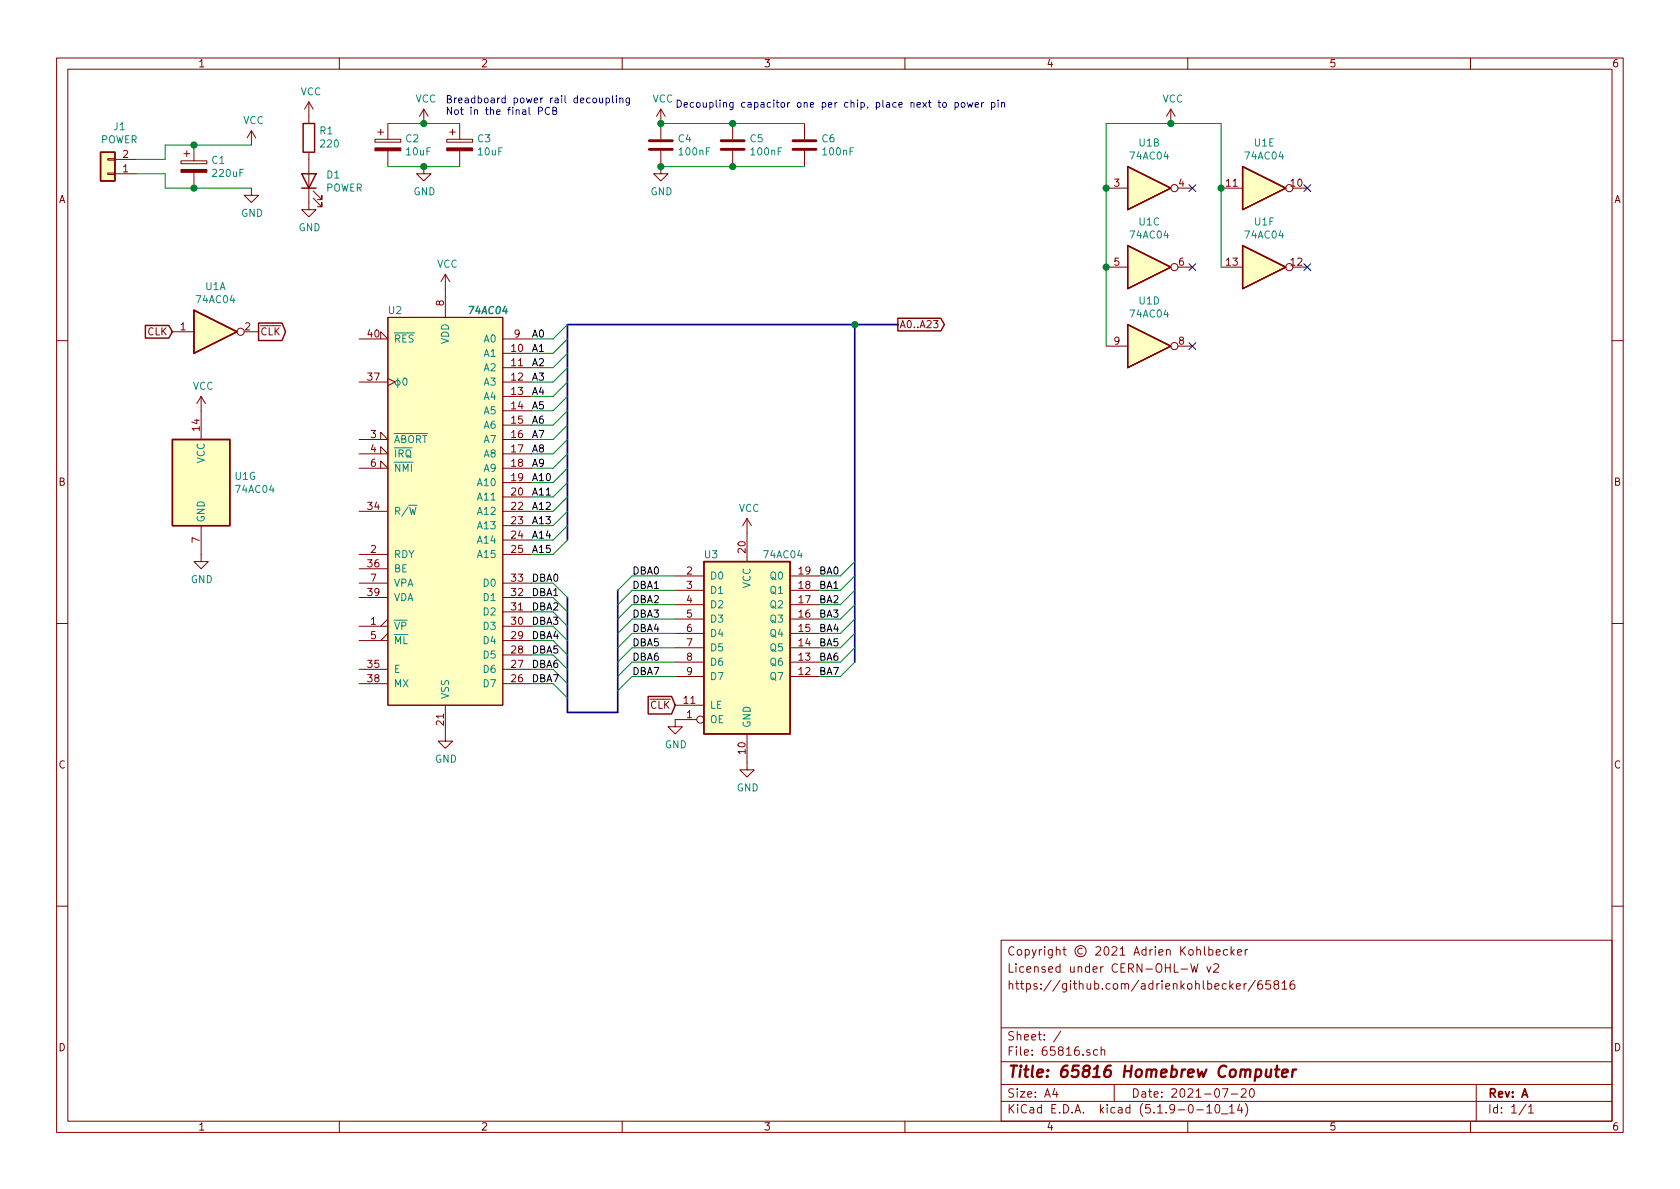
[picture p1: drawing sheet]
<svg xmlns="http://www.w3.org/2000/svg" width="297mm" height="210mm" viewBox="0 0 297 210" stroke-linecap="round" stroke-linejoin="round" font-family="sans-serif">
<g fill="none" stroke="#840000" stroke-width=".18">
<path d="M10 10.3h277v189.9h-277zM12 12.2h273v186.1h-273zM54.6 18v3.8M54.6 18l-.8 1.3M54.6 18l.8 1.3M60 10.3v1.9M74.9 19.3l-.7 1.3M74.9 19.3v2.5M74.9 19.3l.8 1.3M110 10.3v1.9M116.8 19.3v5.3M116.8 19.3l-.7 1.3"/>
<path d="M116.8 19.3l.8 1.3M160 10.3v1.9M207 19.3l-.8 1.3M207 19.3v2.5M207 19.3l.8 1.3M210 10.3v1.9M260 10.3v1.9M19 28.1h1.3v.2h-1.3zM19 30.6h1.3v.3h-1.3zM20.3 30.7h3.8M20.3 28.2h3.8M32 28.4h4.6v.6h-4.6z"/>
<path d="M32.5 27.2h1M33 26.7v1M34.3 25.6v2.8M34.3 30.5v2.8M44.4 33.3v1.2h1.3l-1.3 1.3-1.2-1.3h1.2M44.4 23.1l-.7 1.3M44.4 23.1v2.5M44.4 23.1l.8 1.3M54.6 26.9v10.2h1.3l-1.3 1.2-1.3-1.2h1.3M55.4 35l1.5 1.6v-.8v.8h-.8M55.4 33.8l1.5 1.5v-.8v.8h-.8M66.3 24.6h4.6v.5h-4.6z"/>
<path d="M66.8 23.4h1M67.3 22.9v1M68.6 21.8v2.8M68.6 26.7v2.8M74.9 29.5v1.2h1.3l-1.3 1.3-1.2-1.3h1.2M79 24.6h4.6v.5h-4.6zM79.5 23.4h1M80 22.9v1M81.3 21.8v2.8M81.3 26.7v2.8M116.8 26.7v4h1.3l-1.3 1.3-1.2-1.3h1.2M129.5 21.8v2.8"/>
<path d="M129.5 26.7v2.8M142.2 21.8v2.8M142.2 26.7v2.8M195.6 33.3h3.8M208.3 33.3h2.5M215.9 33.3h3.8M228.6 33.3h2.5M30.5 58.7h3.8M43.2 58.7h2.5M63.5 59.9h5.1l-1.3-1.2v1.2M68.6 56.1h20.3v68.6h-20.3zM78.7 48.5v7.6"/>
<path d="M78.7 48.5l-.7 1.3M78.7 48.5l.8 1.3M88.9 59.9h5.1M195.6 47.2h3.8M208.3 47.2h2.5M215.9 47.2h3.8M228.6 47.2h2.5M10 60.2h2M35.6 70.1l-.8 1.3M35.6 70.1v7.6M35.6 70.1l.7 1.3M63.5 77.7h5.1l-1.3-1.3v1.3"/>
<path d="M63.5 67.6h5.1M68.6 66.9l1.2 .7-1.2 .6M88.9 62.5h5.1M88.9 65h5.1M88.9 67.6h5.1M88.9 70.1h5.1M88.9 72.6h5.1M88.9 75.2h5.1M88.9 77.7h5.1M195.6 61.2h3.8M208.3 61.2h2.5M285 60.2h2"/>
<path d="M35.6 93v6.3h1.2l-1.2 1.3-1.3-1.3h1.3M63.5 80.3h5.1l-1.3-1.3v1.3M63.5 82.8h5.1l-1.3-1.3v1.3M63.5 98h5.1M63.5 90.4h5.1M88.9 80.3h5.1M88.9 82.8h5.1M88.9 85.3h5.1M88.9 98h5.1M88.9 87.9h5.1M88.9 90.4h5.1M88.9 93h5.1"/>
<path d="M88.9 95.5h5.1M132.1 91.7v7.6M132.1 91.7l-.8 1.3M132.1 91.7l.7 1.3M10 110.3h2M63.5 110.7h5.1M63.5 118.4h5.1M63.5 113.3h5.1M63.5 105.7h5.1M63.5 103.1h5.1M63.5 100.6h5.1M68.6 109.5l-1.3 1.2"/>
<path d="M68.6 112l-1.3 1.3M88.9 110.7h5.1M88.9 118.4h5.1M88.9 115.8h5.1M88.9 113.3h5.1M88.9 108.2h5.1M88.9 105.7h5.1M88.9 103.1h5.1M119.4 119.6h5.1M119.4 117.1h5.1M119.4 114.5h5.1M119.4 112h5.1"/>
<path d="M119.4 109.5h5.1M119.4 106.9h5.1M119.4 104.4h5.1M119.4 101.8h5.1M139.7 119.6h5.1M139.7 117.1h5.1M139.7 114.5h5.1M139.7 112h5.1M139.7 109.5h5.1M139.7 106.9h5.1M139.7 104.4h5.1M139.7 101.8h5.1"/>
<path d="M285 110.3h2M63.5 120.9h5.1M78.7 124.7v6.4h1.3l-1.3 1.2-1.2-1.2h1.2M88.9 120.9h5.1M119.4 124.7h5.1M123.2 127.2h-3.8v1.3h1.2l-1.2 1.3-1.3-1.3h1.3M132.1 129.8v6.3h1.2l-1.2 1.3-1.3-1.3h1.3M10 160.2h2M177 166.3h108v32h-108zM208.8 171.4h1.2M210.5 170.4l.4 1.5 .3-1 .3 1 .3-1.5M213 167.4v1.3l.2 .2"/>
<path d="M213.4 170.9l.3 1 .4-1M213.7 168l.5-.1 .3 .3-.1 .6-.2 .1-.5-.1M213.7 167.4v1.5M214.6 170.6l.2-.2h.4l.2 .2 .1 .3-1 1h1M215 168.4l.7-.1v-.3l-.5-.1-.2 .2 .1 .7h.6M217 168l-.4-.1-.3 .3 .1 .6 .2 .1 .4-.1M217.6 174.4l.4 .5M217.7 167.4v1.5M217.8 168.3l.4 .6M218 173.9l-.6 .6M218.2 167.9l-.5 .6M218.6 174.4l.7-.1v-.3l-.5-.1-.2 .2 .1 .7h.6"/>
<path d="M218.8 168.4l.7-.1v-.3l-.5-.1-.2 .2 .1 .7h.6M220 173.9v1M220.2 167.9v1M220.4 173.9l-.3 .1-.1 .2M220.6 167.9l-.4 .3M221.9 173.3l-1.2 2M223.1 173.4a.59 .59 0 0 0-.7 .7l.1 .7 .2 .1 .5-.1v-.5l-.1-.2-.4-.1-.3 .3M224.6 173.4h-.7l-.1 .7 .2-.1 .5 .1 .2 .2-.1 .5-.2 .1-.6-.1M225.5 174.1l-.2-.2v-.3a.48 .48 0 0 1 .7 0v.4l-.7 .2-.1 .4 .3 .3h.3l.3-.3-.1-.4-.2-.1M226.7 173.9l.4-.5v1.5M226.7 174.9h.8M228.8 173.4a.59 .59 0 0 0-.7 .7l.1 .7 .2 .1 .5-.1 .1-.5-.2-.2-.4-.1-.3 .3"/>
<path d="M285 160.2h2M60 198.3v1.9M110 198.3v1.9M160 198.3v1.9M177 194.8h108M177 191.8h108M177 187.8h108M177 181.8h108M186.5 192.5l-.4 1h1M186.8 193v1M187.6 182.3l-1.3 2M192.7 185.7l-.4-.1-.2 .2 .1 .2 .5 .2v.3h-.6"/>
<path d="M194.1 185.7l-.5-.1-.3 .3 .2 .6h.6M194.7 185.7l.2-.1 .4 .1v.9M194.7 185.1v1.5M197 191.8v3M210 198.3v1.9M211.6 196.3h1.2M213.4 195.8l.4-.5v1.5M213.4 196.8h.8M215 195.4l.3-.1a.94 .94 0 0 1 0 1.5 .8 .8 0 0 1-.6-.6 .8 .8 0 0 1 .3-.8zM216 197h1.1M216.1 192.5h1l-.6 1.5M217.4 195.8l.4-.5v1.5"/>
<path d="M217.4 196.8h.8M217.7 193.5h1.1M219.2 195.2l-.4 1.1h.9M219.5 192.7l.2-.2h.3l.3 .2v.3v.2l-.9 .8h.9M219.5 195.8v1M220.2 195.1a1.71 1.71 0 0 1 0 2.3M221.1 192.6l.2-.1a.8 .8 0 0 1 .5 .8 .8 .8 0 0 1-.5 .7 1 1 0 0 1-.2-1.4zM260 198.3v1.9M261 191.8v6.5M269.8 195.2l-1.2 2M270.3 195.8l.4-.5v1.5M270.3 196.8h.8"/>
<circle cx="207.6" cy="33.3" r=".63"/>
<circle cx="228" cy="33.3" r=".63"/>
<circle cx="42.5" cy="58.7" r=".63"/>
<circle cx="207.6" cy="47.2" r=".63"/>
<circle cx="228" cy="47.2" r=".63"/>
<circle cx="207.6" cy="61.2" r=".63"/>
<circle cx="123.8" cy="127.2" r=".63"/>
</g>
<path d="M223.9 189.1v1.2a.59 .59 0 0 0 .7 0M224.8 189.1l-.2 1.3M225.5 189.1h.7M225.8 188.4l-.2 1.8 .1 .1 .3 .1M226.7 189.8l1-.2-.1-.4h-.7l-.3 1 .3 .2 .6-.1M228.6 189.1l-.2 1.3M229.2 189.1a.55 .55 0 0 0-.7 .4" fill="none" stroke="#840000" stroke-width=".41"/>
<g fill="#ffffc2" stroke="#ffffc2" stroke-width=".18">
<path d="M17.8 26.9h2.5v5.1h-2.5z"/>
<path d="M219.7 43.4l7.6 3.8-7.6 3.8z"/>
<path d="M219.7 29.5l7.6 3.8-7.6 3.8z"/>
<path d="M199.4 57.4l7.6 3.8-7.6 3.8z"/>
<path d="M199.4 43.4l7.6 3.8-7.6 3.8z"/>
<path d="M199.4 29.5l7.6 3.8-7.6 3.8z"/>
<path d="M30.5 77.7h10.1v15.3h-10.1z"/>
<path d="M68.6 56.1h20.3v68.6h-20.3z"/>
<path d="M124.5 99.3h15.2v30.5h-15.2z"/>
<path d="M34.3 54.9l7.6 3.8-7.6 3.8z"/>
</g>
<g fill="none" stroke="#840000" stroke-width=".25">
<path d="M17.8 26.9h2.5v5.1h-2.5zM53.3 30.7h2.6l-1.3 2.6zM53.3 33.3h2.6M53.6 21.8h2v5.1h-2zM199.4 29.5l7.6 3.8-7.6 3.8zM219.7 29.5l7.6 3.8-7.6 3.8zM25.7 57.6h4.1l.7 1.1-.7 1.1h-4.1zM34.3 54.9l7.6 3.8-7.6 3.8zM45.7 57.1h4.2l.6 1.6-.6 1.5h-4.2zM158.7 56.3h7.6l.7 1.1-.7 1.1h-7.6zM199.4 57.4l7.6 3.8-7.6 3.8zM199.4 43.4l7.6 3.8-7.6 3.8z"/>
<path d="M219.7 43.4l7.6 3.8-7.6 3.8zM30.5 77.7h10.1v15.3h-10.1zM124.5 99.3h15.2v30.5h-15.2zM114.6 123.2h4.1l.7 1.5-.7 1.6h-4.1z"/>
</g>
<g fill="#840000" stroke="#840000" stroke-width=".18">
<path d="M32 30h4.6v.5h-4.6z"/>
<path d="M66.3 26.2h4.6v.5h-4.6z"/>
<path d="M79 26.2h4.6v.5h-4.6z"/>
</g>
<path d="M114.8 26.4h4.1M114.8 24.9h4.1M127.5 26.4h4.1M127.5 24.9h4.1M140.2 26.4h4.1M140.2 24.9h4.1" fill="none" stroke="#840000" stroke-width=".51"/>
<path d="M71.3 67l.2-.2a.67 .67 0 0 1 .5 .7 .67 .67 0 0 1-.5 .6l-.3-.5zM72.3 89.4h1.4" fill="none" stroke="#008484" stroke-width=".18"/>
<path d="M151.1 57.4v59.7M158.7 57.4h-58.4v38.1M109.2 104.4v21.6h-8.9v-20.3" fill="none" stroke="#000084" stroke-width=".3"/>
<g fill="none" stroke="#008400" stroke-width=".18">
<path d="M24.1 30.7h5.1v2.6h15.2M44.4 25.6h-15.2v2.6h-5.1M68.6 21.8h12.7M68.6 29.5h12.7M116.8 21.8h25.4M116.8 29.5h25.4M100.3 57.4l-2.5 2.5h-3.8M100.3 59.9l-2.5 2.6h-3.8M215.9 47.2v-25.4h-20.3v39.4M100.3 67.6l-2.5 2.5h-3.8M100.3 77.7l-2.5 2.6h-3.8M100.3 75.2l-2.5 2.5h-3.8"/>
<path d="M100.3 72.6l-2.5 2.6h-3.8M100.3 70.1l-2.5 2.5h-3.8M100.3 65l-2.5 2.6h-3.8M100.3 62.5l-2.5 2.5h-3.8M100.3 95.5l-2.5 2.5h-3.8M100.3 93l-2.5 2.5h-3.8M100.3 90.4l-2.5 2.6h-3.8M100.3 87.9l-2.5 2.5h-3.8M100.3 85.3l-2.5 2.6h-3.8M100.3 82.8l-2.5 2.5h-3.8M100.3 80.3l-2.5 2.5h-3.8M151.1 99.3l-2.5 2.5h-3.8"/>
<path d="M94 103.1h3.8l2.5 2.6M94 105.7h3.8l2.5 2.5M94 108.2h3.8l2.5 2.5M94 110.7h3.8l2.5 2.6M94 113.3h3.8l2.5 2.5M94 115.8h3.8l2.5 2.6M94 118.4h3.8l2.5 2.5M119.4 119.6h-7.6l-2.6 2.6M119.4 101.8h-7.6l-2.6 2.6M119.4 104.4h-7.6l-2.6 2.5M119.4 106.9h-7.6l-2.6 2.6M119.4 109.5h-7.6l-2.6 2.5"/>
<path d="M119.4 112h-7.6l-2.6 2.5M119.4 114.5h-7.6l-2.6 2.6M119.4 117.1h-7.6l-2.6 2.5M151.1 117.1l-2.5 2.5h-3.8M151.1 101.8l-2.5 2.6h-3.8M151.1 104.4l-2.5 2.5h-3.8M151.1 106.9l-2.5 2.6h-3.8M151.1 109.5l-2.5 2.5h-3.8M151.1 112l-2.5 2.5h-3.8M151.1 114.5l-2.5 2.6h-3.8M94 120.9h3.8l2.5 2.5"/>
</g>
<g fill="none" stroke="#0000c2" stroke-width=".18">
<path d="M95.2 19.6h.6l.1-.5-.2-.1h-.5v1.2M97.2 19.1a.6 .6 0 0 0-.8 .4 .6 .6 0 0 0 .6 .7l.2-.1M97.7 19.6l.6-.1 .1-.2-.1-.2-.6-.1v1.2h.5l.2-.1 .1-.3-.4-.2M106 17.3l.1 .8 .3 .1 .2-.1M106.6 17.3v.9M107.2 17.4l.3-.1 .3 .3-.2 .5h-.4M107.2 17.3v1.3M108.3 16.9v1.1l.2 .2M109 16.9v.1M109 17.3v.9M109.6 17.5l.2-.2 .3 .1v.8M109.6 17.3v.9"/>
<path d="M111.3 17.3l-.1 1.2-.2 .1-.3-.1M111.3 17.4l-.4-.1-.2 .3 .1 .5h.5M165.8 18.1h.5M166 17.7v1.1l.3 .2M166.7 18.3l.2-.2 .4 .2v.4l-.1 .2-.3 .1-.2-.2zM168.9 18.2l.3-.1 .3 .3-.2 .5h-.4M168.9 18.1v1.3M170.1 18.2l.3-.1 .2 .3-.1 .5-.3 .1-.2-.2zM171 18.1l.3 .9 .2-.6 .3 .6 .2-.9M172.4 18.5l.6-.1v-.2l-.4-.1-.2 .2 .1 .6h.5M173.6 18.1v.9M173.9 18.1l-.3 .3"/>
<path d="M175.3 18.2l.4-.1 .2 .3-.1 .5h-.5M175.3 18.1v1.3M176.5 17.7v.1M176.5 18.1v.9M177.1 18.3l.2-.2 .3 .1v.8M177.1 18.1v.9"/>
</g>
<g fill="#008400" stroke="#008400" stroke-width=".25">
<circle cx="34.3" cy="25.6" r=".51"/>
<circle cx="195.6" cy="33.3" r=".51"/>
<circle cx="129.5" cy="29.5" r=".51"/>
<circle cx="195.6" cy="47.2" r=".51"/>
<circle cx="116.8" cy="29.5" r=".51"/>
<circle cx="215.9" cy="33.3" r=".51"/>
<circle cx="129.5" cy="21.8" r=".51"/>
<circle cx="116.8" cy="21.8" r=".51"/>
<circle cx="207" cy="21.8" r=".51"/>
<circle cx="34.3" cy="33.3" r=".51"/>
<circle cx="74.9" cy="21.8" r=".51"/>
<circle cx="151.1" cy="57.4" r=".51"/>
<circle cx="74.9" cy="29.5" r=".51"/>
</g>
<path d="M210.2 32.7l1.2 1.2M211.4 32.7l-1.2 1.2M230.5 32.7l1.2 1.2M231.7 32.7l-1.2 1.2M210.2 46.6l1.2 1.2M211.4 46.6l-1.2 1.2M230.5 46.6l1.2 1.2M231.7 46.6l-1.2 1.2M210.2 60.6l1.2 1.2M211.4 60.6l-1.2 1.2" fill="none" stroke="#000084" stroke-width=".18"/>
<text font-size="2.8" fill="#840000" x="178" y="190.5">Title: 65816 Homebrew Computer</text>
<g font-size="2.1" fill="#840000">
<text x="178" y="172">Licensed under CERN-OHL-W v2</text>
<text x="178" y="169">Copyright © 2021 Adrien Kohlbecker</text>
<text x="178" y="175">https://github.com/adrienkohlbecker/65816</text>
<text x="178" y="184">Sheet: /</text>
<text x="178" y="186.7">File: 65816.sch</text>
<text x="178" y="196.9">KiCad E.D.A. kicad (5.1.9-0-10_14)</text>
<text x="178" y="194.1">Size: A4</text>
<text x="200" y="194.1">Date: 2021-07-20</text>
<text x="263" y="194.1">Rev: A</text>
<text x="263" y="196.9">Id: 1/1</text>
</g>
<g font-size="1.8" fill="#840000">
<text x="35" y="11.9">1</text>
<text x="85" y="11.9">2</text>
<text x="135" y="11.9">3</text>
<text x="185" y="11.9">4</text>
<text x="235" y="11.9">5</text>
<text x="285" y="11.9">6</text>
<text x="21.7" y="27.9">2</text>
<text x="10.4" y="35.9">A</text>
<text x="21.7" y="30.5">1</text>
<text x="197" y="33">3</text>
<text x="208.4" y="33">4</text>
<text x="216.8" y="33">11</text>
<text x="228.3" y="33">10</text>
<text x="285.4" y="35.9">A</text>
<text x="197" y="47">5</text>
<text x="208.4" y="47">6</text>
<text x="216.8" y="47">13</text>
<text x="228.3" y="47">12</text>
<text x="26.1" y="59.3">CLK</text>
<text x="31.9" y="58.4">1</text>
<text x="43.3" y="58.4">2</text>
<text x="46" y="59.3">CLK</text>
<text x="65.1" y="59.7">40</text>
<text x="78.5" y="54.1" transform="rotate(-90 78.5 54.1)">8</text>
<text x="91" y="59.7">9</text>
<text x="159" y="58">A0..A23</text>
<text x="90.5" y="62.2">10</text>
<text x="90.5" y="64.8">11</text>
<text x="197" y="61">9</text>
<text x="208.4" y="61">8</text>
<text x="65.1" y="67.3">37</text>
<text x="90.5" y="67.3">12</text>
<text x="90.5" y="69.8">13</text>
<text x="35.3" y="76.1" transform="rotate(-90 35.3 76.1)">14</text>
<text x="65.6" y="77.5">3</text>
<text x="90.5" y="72.4">14</text>
<text x="90.5" y="74.9">15</text>
<text x="90.5" y="77.5">16</text>
<text x="65.6" y="80">4</text>
<text x="65.6" y="82.5">6</text>
<text x="90.5" y="80">17</text>
<text x="90.5" y="82.5">18</text>
<text x="10.4" y="85.9">B</text>
<text x="90.5" y="85.1">19</text>
<text x="90.5" y="87.6">20</text>
<text x="285.4" y="85.9">B</text>
<text x="35.3" y="96" transform="rotate(-90 35.3 96)">7</text>
<text x="65.1" y="90.2">34</text>
<text x="90.5" y="90.2">22</text>
<text x="90.5" y="92.7">23</text>
<text x="90.5" y="95.2">24</text>
<text x="65.1" y="100.3">36</text>
<text x="65.6" y="97.8">2</text>
<text x="90.5" y="97.8">25</text>
<text x="121.4" y="101.6">2</text>
<text x="131.8" y="97.7" transform="rotate(-90 131.8 97.7)">20</text>
<text x="141.3" y="101.6">19</text>
<text x="65.1" y="105.4">39</text>
<text x="65.6" y="102.9">7</text>
<text x="90.5" y="107.9">31</text>
<text x="90.5" y="105.4">32</text>
<text x="90.5" y="102.9">33</text>
<text x="121.4" y="104.1">3</text>
<text x="121.4" y="106.7">4</text>
<text x="141.3" y="106.7">17</text>
<text x="141.3" y="104.1">18</text>
<text x="65.6" y="110.5">1</text>
<text x="65.6" y="113">5</text>
<text x="90.5" y="113">29</text>
<text x="90.5" y="110.5">30</text>
<text x="121.4" y="109.2">5</text>
<text x="121.4" y="111.8">6</text>
<text x="141.3" y="111.8">15</text>
<text x="141.3" y="109.2">16</text>
<text x="65.1" y="118.1">35</text>
<text x="90.5" y="118.1">27</text>
<text x="90.5" y="115.6">28</text>
<text x="121.4" y="114.3">7</text>
<text x="121.4" y="116.8">8</text>
<text x="121.4" y="119.4">9</text>
<text x="141.3" y="119.4">12</text>
<text x="141.3" y="116.8">13</text>
<text x="141.3" y="114.3">14</text>
<text x="65.1" y="120.6">38</text>
<text x="90.5" y="120.6">26</text>
<text x="115" y="125.3">CLK</text>
<text x="121" y="124.5">11</text>
<text x="78.5" y="128.2" transform="rotate(-90 78.5 128.2)">21</text>
<text x="121.4" y="127">1</text>
<text x="10.4" y="135.9">C</text>
<text x="131.8" y="133.3" transform="rotate(-90 131.8 133.3)">10</text>
<text x="285.4" y="135.9">C</text>
<text x="10.4" y="185.9">D</text>
<text x="285.4" y="185.9">D</text>
<text x="35" y="199.9">1</text>
<text x="85" y="199.9">2</text>
<text x="135" y="199.9">3</text>
<text x="185" y="199.9">4</text>
<text x="235" y="199.9">5</text>
<text x="285" y="199.9">6</text>
</g>
<g font-size="1.8" fill="#008484">
<text x="53.1" y="16.9">VCC</text>
<text x="20.2" y="23">J1</text>
<text x="43" y="21.9">VCC</text>
<text x="56.6" y="23.8">R1</text>
<text x="73.5" y="18.1">VCC</text>
<text x="115.4" y="18.1">VCC</text>
<text x="205.5" y="18.1">VCC</text>
<text x="17.8" y="25.3">POWER</text>
<text x="37.5" y="29">C1</text>
<text x="56.8" y="26.1">220</text>
<text x="71.8" y="25.2">C2</text>
<text x="71.9" y="27.5">10uF</text>
<text x="84.5" y="25.2">C3</text>
<text x="84.6" y="27.5">10uF</text>
<text x="120" y="25.2">C4</text>
<text x="120.2" y="27.5">100nF</text>
<text x="132.7" y="25.2">C5</text>
<text x="132.9" y="27.5">100nF</text>
<text x="145.4" y="25.2">C6</text>
<text x="145.6" y="27.5">100nF</text>
<text x="200" y="28.2">74AC04</text>
<text x="201.4" y="25.9">U1B</text>
<text x="220.3" y="28.2">74AC04</text>
<text x="221.8" y="25.9">U1E</text>
<text x="37.7" y="31.3">220uF</text>
<text x="57.6" y="33.9">POWER</text>
<text x="57.8" y="31.6">D1</text>
<text x="73.1" y="34.5">GND</text>
<text x="115" y="34.5">GND</text>
<text x="42.6" y="38.3">GND</text>
<text x="52.8" y="40.9">GND</text>
<text x="201.4" y="39.9">U1C</text>
<text x="221.8" y="39.9">U1F</text>
<text x="77.3" y="47.3">VCC</text>
<text x="200" y="42.2">74AC04</text>
<text x="220.3" y="42.2">74AC04</text>
<text x="34.9" y="53.6">74AC04</text>
<text x="36.3" y="51.3">U1A</text>
<text x="201.4" y="53.8">U1D</text>
<text x="68.7" y="55.5">U2</text>
<text x="83.1" y="55.5">74AC04</text>
<text x="200" y="56.2">74AC04</text>
<text x="69.6" y="60.6">RES</text>
<text x="79.4" y="60.9" transform="rotate(-90 79.4 60.9)">VDD</text>
<text x="85.6" y="63.1">A1</text>
<text x="85.6" y="65.7">A2</text>
<text x="85.6" y="60.6">A0</text>
<text x="34.1" y="68.9">VCC</text>
<text x="69.6" y="68.2">0</text>
<text x="85.6" y="68.2">A3</text>
<text x="85.6" y="70.7">A4</text>
<text x="85.6" y="73.3">A5</text>
<text x="85.6" y="75.8">A6</text>
<text x="36.2" y="82" transform="rotate(-90 36.2 82)">VCC</text>
<text x="69.6" y="78.4">ABORT</text>
<text x="69.6" y="80.9">IRQ</text>
<text x="69.6" y="83.4">NMI</text>
<text x="85.6" y="78.4">A7</text>
<text x="85.6" y="80.9">A8</text>
<text x="85.6" y="83.4">A9</text>
<text x="41.6" y="84.9">U1G</text>
<text x="41.8" y="87.2">74AC04</text>
<text x="84.6" y="86">A10</text>
<text x="84.6" y="88.5">A11</text>
<text x="36.2" y="92.5" transform="rotate(-90 36.2 92.5)">GND</text>
<text x="69.6" y="91.1">R/W</text>
<text x="84.6" y="91.1">A12</text>
<text x="84.6" y="93.6">A13</text>
<text x="130.6" y="90.5">VCC</text>
<text x="69.6" y="98.7">RDY</text>
<text x="69.6" y="101.2">BE</text>
<text x="84.6" y="96.1">A14</text>
<text x="84.6" y="98.7">A15</text>
<text x="124.6" y="98.7">U3</text>
<text x="135.2" y="98.7">74AC04</text>
<text x="33.7" y="103.1">GND</text>
<text x="69.6" y="106.3">VDA</text>
<text x="69.6" y="103.8">VPA</text>
<text x="85.6" y="106.3">D1</text>
<text x="85.6" y="103.8">D0</text>
<text x="125.5" y="102.5">D0</text>
<text x="125.5" y="105">D1</text>
<text x="125.5" y="107.6">D2</text>
<text x="132.7" y="104.1" transform="rotate(-90 132.7 104.1)">VCC</text>
<text x="136.3" y="107.6">Q2</text>
<text x="136.3" y="105">Q1</text>
<text x="136.3" y="102.5">Q0</text>
<text x="69.6" y="111.4">VP</text>
<text x="69.6" y="113.9">ML</text>
<text x="85.6" y="113.9">D4</text>
<text x="85.6" y="111.4">D3</text>
<text x="85.6" y="108.8">D2</text>
<text x="125.5" y="110.1">D3</text>
<text x="125.5" y="112.6">D4</text>
<text x="136.3" y="112.6">Q4</text>
<text x="136.3" y="110.1">Q3</text>
<text x="69.6" y="119">E</text>
<text x="85.6" y="119">D6</text>
<text x="85.6" y="116.5">D5</text>
<text x="125.5" y="115.2">D5</text>
<text x="125.5" y="117.7">D6</text>
<text x="136.3" y="117.7">Q6</text>
<text x="136.3" y="115.2">Q5</text>
<text x="69.6" y="121.5">MX</text>
<text x="79.4" y="123.7" transform="rotate(-90 79.4 123.7)">VSS</text>
<text x="85.6" y="121.5">D7</text>
<text x="125.5" y="125.3">LE</text>
<text x="125.5" y="120.3">D7</text>
<text x="136.3" y="120.3">Q7</text>
<text x="125.5" y="127.9">OE</text>
<text x="132.7" y="128.8" transform="rotate(-90 132.7 128.8)">GND</text>
<text x="76.9" y="134.9">GND</text>
<text x="117.6" y="132.3">GND</text>
<text x="130.3" y="139.9">GND</text>
</g>
<g font-size="1.8" fill="#0000c2">
<text x="78.7" y="18.3">Breadboard power rail decoupling</text>
<text x="78.7" y="20.3">Not in the final PCB</text>
<text x="119.4" y="19">Decoupling capacitor one per chip, place next to power pin</text>
</g>
<g font-size="1.8">
<text x="94" y="59.7">A0</text>
<text x="94" y="64.8">A2</text>
<text x="94" y="62.2">A1</text>
<text x="94" y="69.8">A4</text>
<text x="94" y="67.3">A3</text>
<text x="94" y="72.4">A5</text>
<text x="94" y="77.5">A7</text>
<text x="94" y="74.9">A6</text>
<text x="94" y="80">A8</text>
<text x="94" y="82.5">A9</text>
<text x="94" y="85.1">A10</text>
<text x="94" y="87.6">A11</text>
<text x="94" y="95.2">A14</text>
<text x="94" y="92.7">A13</text>
<text x="94" y="90.2">A12</text>
<text x="94" y="97.8">A15</text>
<text x="111.8" y="101.6">DBA0</text>
<text x="144.8" y="101.6">BA0</text>
<text x="94" y="102.9">DBA0</text>
<text x="94" y="105.4">DBA1</text>
<text x="94" y="107.9">DBA2</text>
<text x="111.8" y="106.7">DBA2</text>
<text x="111.8" y="104.1">DBA1</text>
<text x="144.8" y="104.1">BA1</text>
<text x="144.8" y="106.7">BA2</text>
<text x="94" y="110.5">DBA3</text>
<text x="94" y="113">DBA4</text>
<text x="111.8" y="111.8">DBA4</text>
<text x="111.8" y="109.2">DBA3</text>
<text x="144.8" y="109.2">BA3</text>
<text x="144.8" y="111.8">BA4</text>
<text x="94" y="118.1">DBA6</text>
<text x="94" y="115.6">DBA5</text>
<text x="111.8" y="114.3">DBA5</text>
<text x="111.8" y="119.4">DBA7</text>
<text x="111.8" y="116.8">DBA6</text>
<text x="144.8" y="114.3">BA5</text>
<text x="144.8" y="119.4">BA7</text>
<text x="144.8" y="116.8">BA6</text>
<text x="94" y="120.6">DBA7</text>
</g>
</svg>
